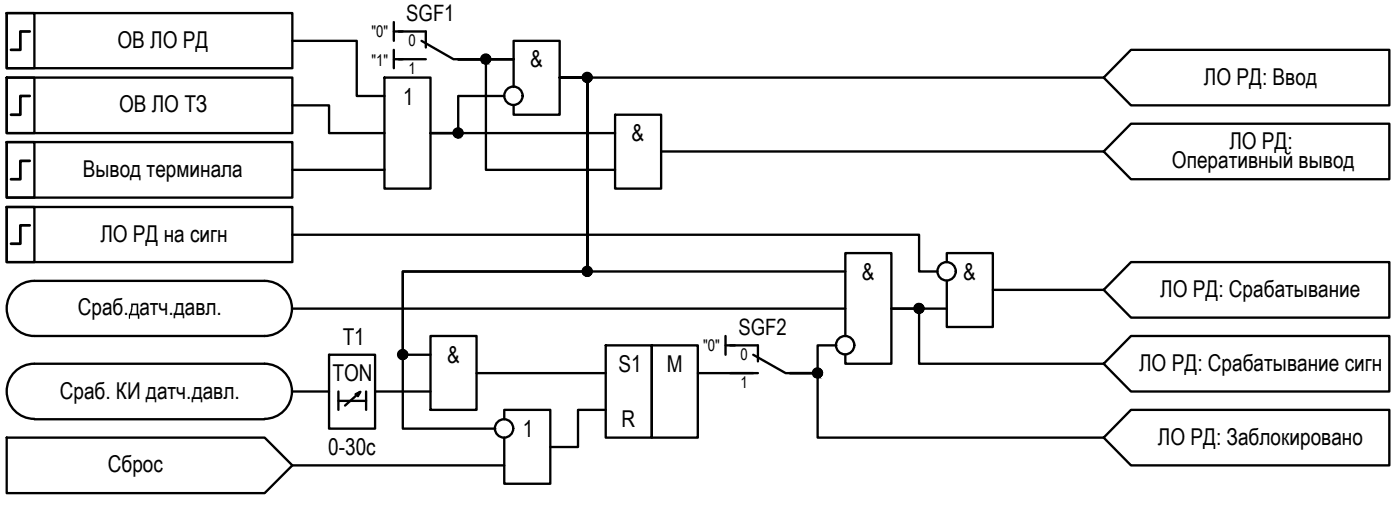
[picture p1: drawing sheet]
<svg xmlns="http://www.w3.org/2000/svg" width="152mm" height="55mm" viewBox="0 0 152 55" stroke-linecap="round" stroke-linejoin="round" font-family="sans-serif">
<!-- layer: 0 -->
<g fill="none" stroke="#000" stroke-width=".25">
<path d="M.7 1.4h3v6h-3zM.7 8.4h3v6h-3zM.7 15.4h3v6h-3zM31.7 11.4h4v3h6M31.7 4.4h7v6h3M31.7 18.4h10M41.7 8.4h5v12h-5zM42.7 2.4v2M42.7 5.4v2M42.7 3.4h1M42.7 6.4h1M49.7 6.4h3v12h14"/>
<path d="M54.7 10.4h-5v4h-3h20M55.7 9.4v-5h5v8h-5v-1M55.7 6.4h-6h6M66.7 12.4h5v8h-5zM71.7 16.4h48M119.7 8.4h-59h3v21h-20v17h10M.7 22.4h3v6h-3zM31.7 25.4h68v4h2M31.7 33.4h60M35.7 38.4h5v8h-5zM46.7 36.4h5v8h-5zM65.7 37.4h5v10h-5z"/>
<path d="M70.7 37.4h5v10h-5zM78.7 36.4v2M78.7 37.4h1M90.7 37.4h-2v3h-3h3v7h31M91.7 36.4v-9h5v12h-5v-1M91.7 29.4h-28v-21h-3h3v21h-20v9h3M102.7 28.4v-1h5v8h-5v-5M102.7 33.4h-6h3v6h20M107.7 31.4h12M31.7 50.4h23M31.7 42.4h4M36.7 42.4v2"/>
<path d="M36.7 43.4h3M38.6 42.7l.5-.3-1.7 1.5M39.1 42.4l-.3 .5M39.7 42.4v2M40.7 42.4h6M51.7 40.4h14M54.7 45.4v-1h5v8h-5v-5M65.7 44.4h-3v4h-3M75.7 40.4h6"/>
<circle cx="49.7" cy="14.4" r=".49"/>
<circle cx="52.7" cy="6.4" r=".49"/>
<circle cx="55.7" cy="10.4" r=".99"/>
<circle cx="63.7" cy="8.4" r=".49"/>
<circle cx="43.7" cy="38.4" r=".49"/>
<circle cx="63.7" cy="29.4" r=".49"/>
<circle cx="91.7" cy="37.4" r=".99"/>
<circle cx="99.7" cy="33.4" r=".49"/>
<circle cx="102.7" cy="29.4" r=".99"/>
<circle cx="54.7" cy="46.4" r=".99"/>
<circle cx="88.7" cy="40.4" r=".49"/>
</g>
<g fill="#000" stroke="#000" stroke-width=".11">
<path d="M49.6 14.9h.2zM49.6 13.9h.1zM52.6 6.9h.2zM52.6 5.9h.2zM63.3 8.7h.8zM63.6 7.9h.2zM63.6 8.9h.2zM43.6 38.9h.2zM43.7 37.9h.1zM63.3 29.7h.8zM63.6 28.9h.2zM63.6 29.9h.2z"/>
<path d="M88.7 39.9h.1zM99.6 32.9h.1zM88.6 40.9h.2z"/>
<path d="M49.6 14.9h.1zM49.6 14.9h.1z"/>
<path d="M49.6 13.9h.2zM49.6 13.9h.2z"/>
<path d="M49.6 13.9h.3zM49.5 13.9h.4z"/>
<path d="M49.5 13.9h.4zM49.5 13.9h.4z"/>
<path d="M49.5 14.9h.4zM49.5 14.9h.3z"/>
<path d="M49.5 13.9l.5 .1zM49.5 13.9l.5 .1z"/>
<path d="M49.5 14.9h.4zM49.5 14.9h.4z"/>
<path d="M49.5 14h.5zM49.4 14h.6z"/>
<path d="M49.5 14.8h.5zM49.5 14.8l.4 .1z"/>
<path d="M49.4 14h.6zM49.4 14h.6z"/>
<path d="M49.4 14.8h.6zM49.4 14.8h.6z"/>
<path d="M49.4 14l.7 .1zM49.4 14l.7 .1z"/>
<path d="M49.4 14.8h.6zM49.4 14.8h.6z"/>
<path d="M49.4 14.1h.7zM49.4 14.1h.7z"/>
<path d="M49.3 14.1h.8zM49.3 14.1h.8z"/>
<path d="M49.3 14.7l.8 .1zM49.3 14.7l.8 .1z"/>
<path d="M49.4 14.8h.7zM49.4 14.8h.6z"/>
<path d="M49.3 14.1l.9 .1zM49.3 14.1l.9 .1z"/>
<path d="M49.3 14.7h.8zM49.3 14.7h.8z"/>
<path d="M49.3 14.2h.9zM49.3 14.2h.9z"/>
<path d="M49.2 14.2h1zM49.2 14.2h1z"/>
<path d="M49.2 14.2l1 .1v-.1zM49.2 14.2l1 .1h-1z"/>
<path d="M49.2 14.5l1 .1zM49.2 14.5l1 .1z"/>
<path d="M49.2 14.6h1zM49.2 14.6h1z"/>
<path d="M49.3 14.6h.9zM49.3 14.6l.8 .1z"/>
<path d="M49.2 14.3l1 .1zM49.2 14.4h1z"/>
<path d="M49.2 14.4h1zM49.2 14.4h1z"/>
<path d="M49.2 14.4l1 .1zM49.2 14.4l1 .1z"/>
<path d="M49.2 14.5h1zM49.2 14.5h1z"/>
<path d="M49.2 14.5h1zM49.2 14.5h1z"/>
<path d="M52.6 5.9h.2zM52.6 5.9h.2z"/>
<path d="M52.6 6.9h.2zM52.6 6.9h.2z"/>
<path d="M52.6 5.9h.3zM52.6 5.9h.3z"/>
<path d="M52.5 5.9h.4zM52.5 5.9h.4z"/>
<path d="M52.5 6.9h.4zM52.5 6.9h.3z"/>
<path d="M52.5 5.9l.5 .1zM52.5 5.9l.5 .1z"/>
<path d="M52.5 6.9h.4zM52.5 6.9h.4z"/>
<path d="M52.5 6h.5zM52.4 6h.6z"/>
<path d="M52.5 6.8h.5zM52.5 6.8l.4 .1z"/>
<path d="M52.4 6h.7zM52.4 6h.7z"/>
<path d="M52.4 6.8h.6zM52.4 6.8h.6z"/>
<path d="M52.4 6l.7 .1zM52.4 6l.7 .1z"/>
<path d="M52.3 6.1h.8zM52.3 6.1h.8z"/>
<path d="M52.3 6.8h.8zM52.3 6.8h.8z"/>
<path d="M52.4 6.8h.7zM52.4 6.8h.6z"/>
<path d="M52.3 6.1h.8zM52.3 6.1h.8z"/>
<path d="M52.3 6.7h.8zM52.3 6.7l.8 .1z"/>
<path d="M52.3 6.1l.8 .1zM52.3 6.1l.8 .1z"/>
<path d="M52.2 6.2h1zM52.2 6.2h1z"/>
<path d="M52.2 6.6l.9 .1zM52.2 6.6l.9 .1z"/>
<path d="M52.3 6.7h.8zM52.3 6.7h.8z"/>
<path d="M52.2 6.2l1 .1v-.1zM52.2 6.2l1 .1h-1z"/>
<path d="M52.2 6.3h1zM52.2 6.3h1z"/>
<path d="M52.2 6.5l1 .1zM52.2 6.5l1 .1z"/>
<path d="M52.2 6.6h1zM52.2 6.6h.9z"/>
<path d="M52.2 6.3l1 .1zM52.2 6.3l1 .1z"/>
<path d="M52.2 6.4h1zM52.2 6.4h1z"/>
<path d="M52.2 6.4l1 .1zM52.2 6.4l1 .1z"/>
<path d="M52.2 6.5h1zM52.2 6.5h1z"/>
<path d="M52.2 6.5h1zM52.2 6.5h1z"/>
<path d="M63.6 8.9h.2zM63.6 8.9h.2z"/>
<path d="M63.6 7.9h.2zM63.6 7.9h.2zM63.5 7.9h.3z"/>
<path d="M63.5 7.9h.4zM63.5 7.9h.4z"/>
<path d="M63.5 8.9h.3zM63.5 8.9h.3z"/>
<path d="M63.5 7.9l.5 .1zM63.5 7.9l.5 .1z"/>
<path d="M63.5 8.9h.4zM63.5 8.9h.3z"/>
<path d="M63.5 8h.5zM63.4 8h.6z"/>
<path d="M63.5 8.8h.5zM63.5 8.8l.4 .1z"/>
<path d="M63.4 8h.6zM63.4 8h.6z"/>
<path d="M63.4 8l.7 .1zM63.4 8l.7 .1z"/>
<path d="M63.4 8.8h.6zM63.4 8.8h.6z"/>
<path d="M63.4 8.8h.6zM63.4 8.8h.6z"/>
<path d="M63.3 8.1h.8zM63.3 8.1h.8z"/>
<path d="M63.3 8.7h.8zM63.3 8.7l.7 .1z"/>
<path d="M63.3 8.1h.8zM63.3 8.1h.8z"/>
<path d="M63.3 8.7h.8zM63.3 8.7h.8z"/>
<path d="M63.3 8.1l.8 .1zM63.3 8.1l.8 .1z"/>
<path d="M63.3 8.2h.9zM63.3 8.2h.9z"/>
<path d="M63.3 8.7h.8zM63.3 8.7h.8z"/>
<path d="M63.3 8.2l.9 .1zM63.3 8.2l.9 .1z"/>
<path d="M63.2 8.3h1zM63.2 8.3h1z"/>
<path d="M63.2 8.3l1 .1zM63.2 8.3l1 .1z"/>
<path d="M63.2 8.4h1zM63.2 8.4h1z"/>
<path d="M63.2 8.4l1 .1zM63.2 8.4l1 .1z"/>
<path d="M63.2 8.5h1zM63.2 8.5h1z"/>
<path d="M63.2 8.5l1 .1zM63.2 8.5l1 .1z"/>
<path d="M63.3 8.6l.8 .1 .1-.1zM63.3 8.6l.8 .1h-.8zM63.3 8.7h.8z"/>
<path d="M63.2 8.4h1zM63.2 8.4h1z"/>
<path d="M43.6 38.9h.2zM43.7 38.9h.1z"/>
<path d="M43.7 37.9h.1zM43.6 37.9h.2z"/>
<path d="M43.6 37.9l.3 .1zM43.5 38h.4z"/>
<path d="M43.5 38.9h.4zM43.5 38.9h.3z"/>
<path d="M43.5 38h.4zM43.5 38h.4z"/>
<path d="M43.5 38h.4zM43.4 38h.5z"/>
<path d="M43.5 38.8h.4zM43.5 38.8l.4 .1z"/>
<path d="M43.4 38h.6zM43.4 38h.6z"/>
<path d="M43.4 38.8h.5zM43.4 38.8h.5z"/>
<path d="M43.4 38h.6zM43.4 38h.6z"/>
<path d="M43.4 38.8h.6zM43.4 38.8h.5z"/>
<path d="M43.4 38l.7 .1zM43.4 38l.7 .1z"/>
<path d="M43.4 38.8h.6zM43.4 38.8h.6z"/>
<path d="M43.4 38.1h.7zM43.3 38.1h.8z"/>
<path d="M43.4 38.8h.7zM43.4 38.8h.6z"/>
<path d="M43.3 38.1h.8zM43.3 38.1h.8z"/>
<path d="M43.3 38.1l.9 .1zM43.3 38.1l.9 .1z"/>
<path d="M43.3 38.7h.8zM43.3 38.7h.8z"/>
<path d="M43.3 38.7h.8zM43.3 38.7l.8 .1z"/>
<path d="M43.3 38.2h.9zM43.3 38.2h.9z"/>
<path d="M43.2 38.2h1zM43.2 38.2h1z"/>
<path d="M43.2 38.6h1zM43.2 38.6h1z"/>
<path d="M43.3 38.6h.9zM43.3 38.6l.8 .1z"/>
<path d="M43.2 38.2l1 .1zM43.2 38.2l1 .1z"/>
<path d="M43.2 38.3l1 .1v-.1zM43.2 38.3l1 .1h-1z"/>
<path d="M43.2 38.4h1zM43.2 38.4h1z"/>
<path d="M43.2 38.4l1 .1zM43.2 38.4l1 .1z"/>
<path d="M43.2 38.5h1zM43.2 38.5h1z"/>
<path d="M43.2 38.5h1zM43.2 38.5h1z"/>
<path d="M43.2 38.5h1zM43.2 38.5l1 .1z"/>
<path d="M63.6 29.9h.2zM63.6 29.9h.2z"/>
<path d="M63.6 28.9h.2zM63.6 28.9h.2zM63.5 28.9h.3z"/>
<path d="M63.5 28.9h.4zM63.5 28.9h.4z"/>
<path d="M63.5 29.9h.3zM63.5 29.9h.3z"/>
<path d="M63.5 28.9l.5 .1zM63.5 28.9l.5 .1z"/>
<path d="M63.5 29.9h.4zM63.5 29.9h.3z"/>
<path d="M63.5 29h.5zM63.4 29h.6z"/>
<path d="M63.5 29.8h.5zM63.5 29.8l.4 .1z"/>
<path d="M63.4 29h.6zM63.4 29h.6z"/>
<path d="M63.4 29l.7 .1zM63.4 29l.7 .1z"/>
<path d="M63.4 29.8h.6zM63.4 29.8h.6z"/>
<path d="M63.4 29.8h.6zM63.4 29.8h.6z"/>
<path d="M63.3 29.1h.8zM63.3 29.1h.8z"/>
<path d="M63.3 29.7h.8zM63.3 29.7l.7 .1z"/>
<path d="M63.3 29.1h.8zM63.3 29.1h.8z"/>
<path d="M63.3 29.7h.8zM63.3 29.7h.8z"/>
<path d="M63.3 29.1l.8 .1zM63.3 29.1l.8 .1z"/>
<path d="M63.3 29.2h.9zM63.3 29.2h.9z"/>
<path d="M63.3 29.7h.8zM63.3 29.7h.8z"/>
<path d="M63.3 29.2l.9 .1zM63.3 29.2l.9 .1z"/>
<path d="M63.2 29.3h1zM63.2 29.3h1z"/>
<path d="M63.2 29.3l1 .1zM63.2 29.3l1 .1z"/>
<path d="M63.2 29.4h1zM63.2 29.4h1z"/>
<path d="M63.2 29.4l1 .1zM63.2 29.4l1 .1z"/>
<path d="M63.2 29.5h1zM63.2 29.5h1z"/>
<path d="M63.2 29.5l1 .1zM63.2 29.5l1 .1z"/>
<path d="M63.3 29.6l.8 .1 .1-.1zM63.3 29.6l.8 .1h-.8zM63.3 29.7h.8z"/>
<path d="M63.2 29.4h1zM63.2 29.4h1z"/>
<path d="M88.7 39.9h.1zM88.6 39.9h.2z"/>
<path d="M88.6 39.9h.3zM88.5 39.9h.4z"/>
<path d="M88.5 39.9h.4zM88.5 39.9h.4z"/>
<path d="M88.5 39.9l.4 .1zM88.4 40h.5z"/>
<path d="M88.4 40h.6zM88.4 40h.6z"/>
<path d="M88.4 40h.6zM88.4 40h.6z"/>
<path d="M99.6 33.9h.1zM99.6 33.9h.1zM99.6 33.9h.2z"/>
<path d="M99.6 32.9h.2zM99.6 32.9h.2z"/>
<path d="M99.6 32.9h.3zM99.5 32.9h.4z"/>
<path d="M99.5 32.9l.4 .1zM99.5 32.9l.4 .1z"/>
<path d="M99.5 33.9h.4zM99.5 33.9h.3z"/>
<path d="M99.5 33h.5zM99.4 33h.6z"/>
<path d="M99.5 33.8h.4zM99.5 33.8l.4 .1z"/>
<path d="M99.4 33h.6zM99.4 33h.6z"/>
<path d="M99.4 33.8h.6zM99.4 33.8h.5z"/>
<path d="M99.4 33h.6zM99.4 33h.6z"/>
<path d="M99.4 33.8h.6zM99.4 33.8h.6z"/>
<path d="M99.4 33.8h.6zM99.4 33.8h.6z"/>
<path d="M99.4 33h.7zM99.4 33h.7z"/>
<path d="M99.4 33l.7 .1zM99.4 33l.7 .1z"/>
<path d="M99.3 33.1h.8zM99.3 33.1h.8z"/>
<path d="M99.3 33.7l.8 .1zM99.3 33.7l.8 .1z"/>
<path d="M99.4 33.8h.7zM99.4 33.8h.6z"/>
<path d="M99.3 33.1l.9 .1zM99.3 33.1l.9 .1z"/>
<path d="M99.3 33.7h.8zM99.3 33.7h.8z"/>
<path d="M99.3 33.2h.9zM99.3 33.2h.9z"/>
<path d="M99.2 33.2l1 .1zM99.2 33.2l1 .1z"/>
<path d="M99.2 33.3h1zM99.2 33.3h1z"/>
<path d="M99.2 33.5l1 .1zM99.2 33.5l1 .1z"/>
<path d="M99.2 33.6h1zM99.2 33.6h1z"/>
<path d="M99.3 33.6h.9zM99.3 33.6l.8 .1z"/>
<path d="M99.2 33.3h1zM99.2 33.3h1z"/>
<path d="M99.2 33.3l1 .1v-.1zM99.2 33.3l1 .1h-1z"/>
<path d="M99.2 33.4l1 .1zM99.2 33.4l1 .1z"/>
<path d="M99.2 33.5h1zM99.2 33.5h1z"/>
<path d="M99.2 33.5h1zM99.2 33.5h1z"/>
<path d="M88.6 40.9h.2zM88.7 40.9h.1z"/>
<path d="M88.5 40.9h.4zM88.5 40.9h.4z"/>
<path d="M88.5 40.9h.4zM88.5 40.9h.3z"/>
<path d="M88.4 40.8h.5zM88.4 40.8h.6z"/>
<path d="M88.4 40.8h.5zM88.4 40.8l.5 .1z"/>
<path d="M88.4 40l.7 .1zM88.4 40l.7 .1z"/>
<path d="M88.4 40.8h.6zM88.4 40.8h.6z"/>
<path d="M88.4 40.1h.7zM88.4 40.1h.7z"/>
<path d="M88.4 40.7h.7zM88.4 40.7l.6 .1z"/>
<path d="M88.3 40.1l.8 .1zM88.3 40.1l.8 .1z"/>
<path d="M88.3 40.2h.9zM88.3 40.2h.9z"/>
<path d="M88.3 40.7h.8zM88.3 40.7h.8z"/>
<path d="M88.3 40.7h.8zM88.3 40.7h.8z"/>
<path d="M88.3 40.2h.9zM88.3 40.2h.9z"/>
<path d="M88.2 40.2l1 .1zM88.2 40.2l1 .1z"/>
<path d="M88.2 40.6h1zM88.2 40.6h1z"/>
<path d="M88.3 40.6h.9zM88.3 40.6l.8 .1z"/>
<path d="M88.2 40.3h1zM88.2 40.3h1z"/>
<path d="M88.2 40.3l1 .1zM88.2 40.3l1 .1z"/>
<path d="M88.2 40.4h1zM88.2 40.4h1z"/>
<path d="M88.2 40.4h1zM88.2 40.4h1z"/>
<path d="M88.2 40.4l1 .1zM88.2 40.4l1 .1z"/>
<path d="M88.2 40.5h1zM88.2 40.5h1z"/>
<path d="M88.2 40.5h1zM88.2 40.5l1 .1z"/>
</g>
<path d="M43.2 3.4h3v1.7M43.2 6.4h3M45.7 4.4l3.5 2h3M79.2 37.4h3v1.7M81.7 38.4l3.5 2h3M79.2 40.4h3" fill="none" stroke="#000" stroke-width=".25"/>
<!-- layer: TEXT -->
<g fill="none" stroke="#000" stroke-width=".25">
<path d="M.7 1.4h31v6h-31zM.7 8.4h31v6h-31zM.7 15.4h31v6h-31zM122.7 5.4h28v6h-28l-3-3zM122.7 13.4h28v6h-28l-3-3zM.7 22.4h31v6h-31zM28.7 30.4a2.98 2.98 0 0 1 3 3 2.98 2.98 0 0 1-3 3M28.7 39.4a2.98 2.98 0 0 1 3 3 2.98 2.98 0 0 1-3 3M28.7 30.4h-25a2.98 2.98 0 0 0-3 3 2.98 2.98 0 0 0 3 3h25M28.7 39.4h-25a2.98 2.98 0 0 0-3 3 2.98 2.98 0 0 0 3 3M122.7 28.4h28v6h-28l-3-3zM122.7 36.4h28v6h-28l-3-3z"/>
<path d="M.7 47.4h28l3 3-3 3h-28zM3.7 45.4h25M122.7 44.4h28v6h-28l-3-3z"/>
</g>
<!-- layer: 0 -->
<path d="M3.2 3.4h-1v2h-1M3.2 10.4h-1v2h-1M3.2 17.4h-1v2h-1M3.2 24.4h-1v2h-1" fill="none" stroke="#000" stroke-width=".3"/>
<g font-size="2.5">
<text x="12.7" y="5.2">ОВ ЛО РД</text>
<text x="43.7" y="11.3">1</text>
<text x="57.5" y="7.3">&amp;</text>
<text x="130.6" y="9.2">ЛО РД: Ввод</text>
<text x="12.9" y="12.2">ОВ ЛО ТЗ</text>
<text x="68.5" y="15.3">&amp;</text>
<text x="133.4" y="16.1">ЛО РД:</text>
<text x="9" y="19.2">Вывод терминала</text>
<text x="127.1" y="18.2">Оперативный вывод</text>
<text x="10.9" y="26.2">ЛО РД на сигн</text>
<text x="8.4" y="34.1">Сраб. атч.давл.</text>
<text x="14" y="34.1">д</text>
<text x="93.5" y="30.3">&amp;</text>
<text x="104.5" y="30.3">&amp;</text>
<text x="125.9" y="32.2">ЛО РД: Срабатывание</text>
<text x="36.1" y="41.3">TON</text>
<text x="37.2" y="37.3">T1</text>
<text x="48.5" y="39.3">&amp;</text>
<text x="67.1" y="40.3">S1</text>
<text x="72.4" y="40.3">М</text>
<text x="123.6" y="40.2">ЛО РД: Срабатывание сигн</text>
<text x="6.5" y="43.2">Сраб. КИ датч.давл.</text>
<text x="56.7" y="47.3">1</text>
<text x="67.4" y="46.3">R</text>
<text x="11.7" y="51.2">Сброс</text>
<text x="35.6" y="49.3">0-30с</text>
<text x="125.6" y="48.2">ЛО РД: Заблокировано</text>
</g>
<g font-size="2.4">
<text x="44.1" y="2.3">SGF1</text>
<text x="80.1" y="36.3">SGF2</text>
</g>
<g font-size="1.7">
<text x="40.3" y="4">&quot;0&quot;</text>
<text x="44.3" y="5">0</text>
<text x="40.3" y="7.2">&quot;1&quot;</text>
<text x="44.3" y="8">1</text>
<text x="76.3" y="38">&quot;0&quot;</text>
<text x="80.3" y="39">0</text>
<text x="80.3" y="42">1</text>
</g>
</svg>
